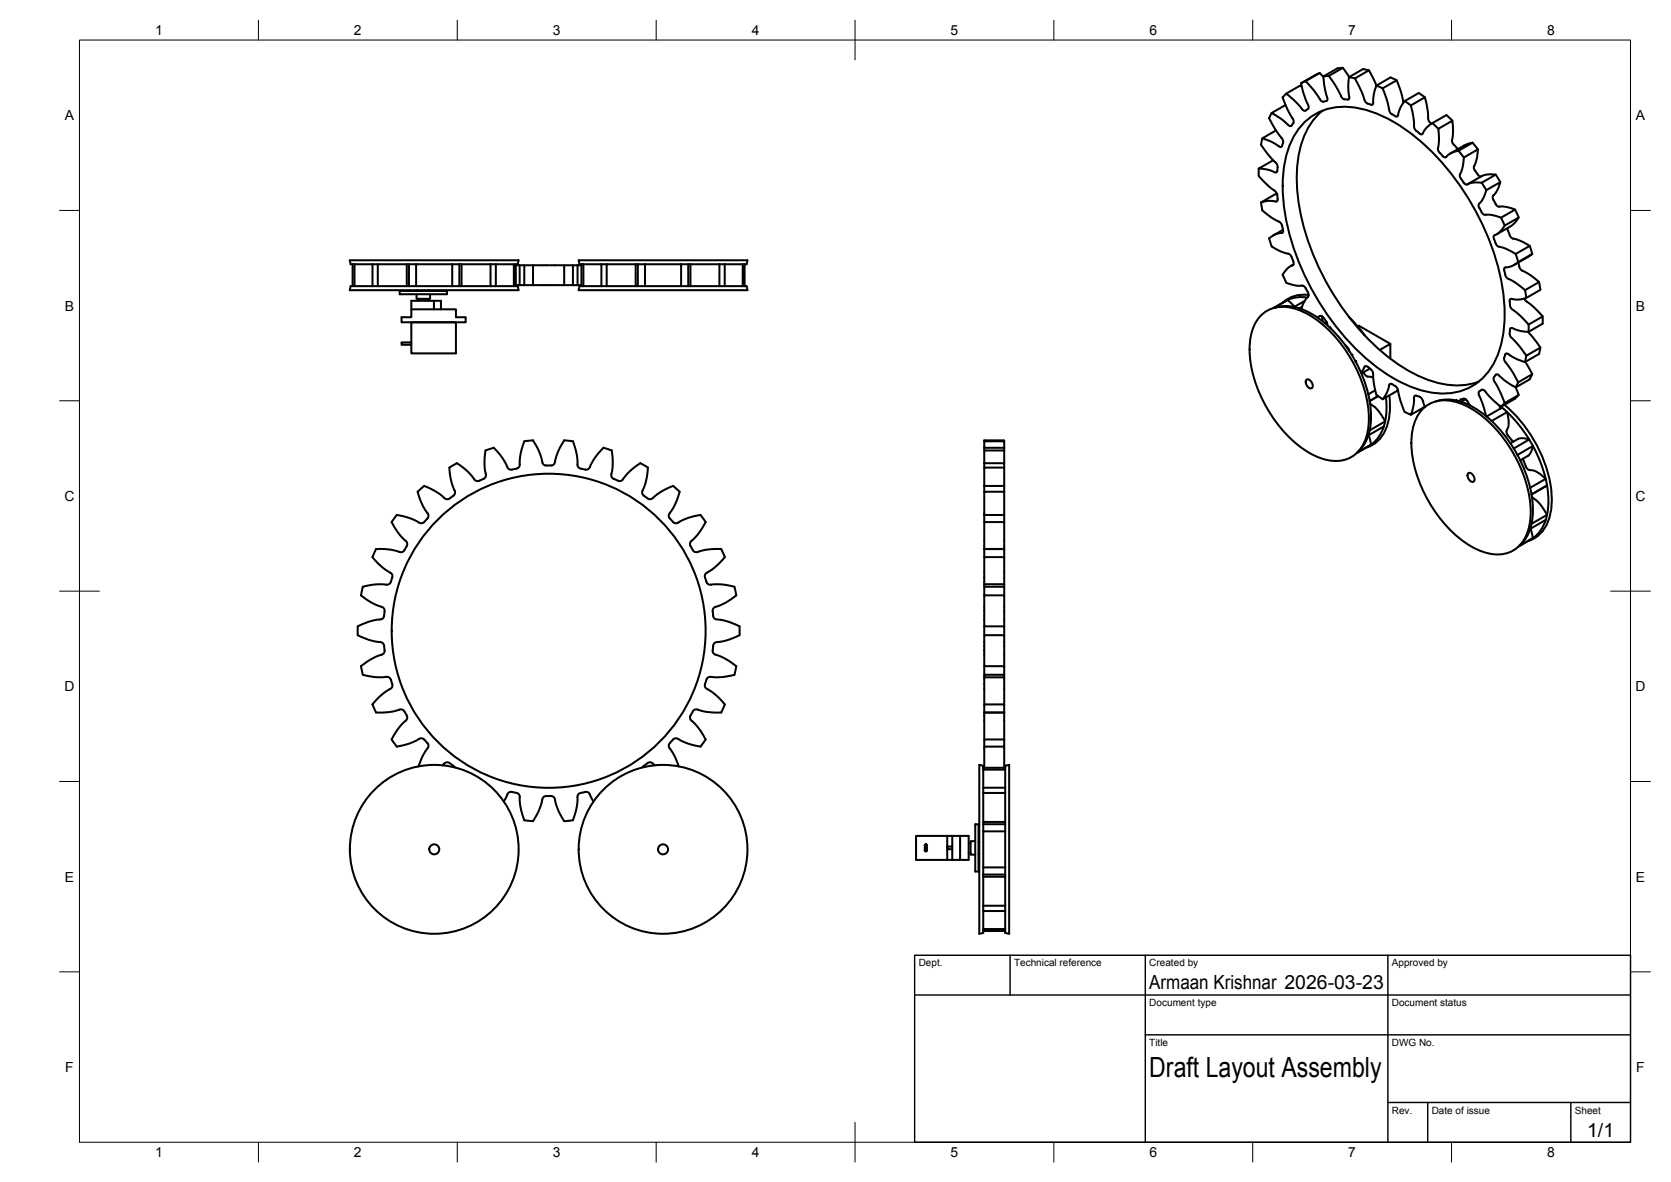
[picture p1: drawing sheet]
<svg xmlns="http://www.w3.org/2000/svg" width="420mm" height="297mm" viewBox="0 0 420 297" stroke-linecap="round" stroke-linejoin="round" font-family="sans-serif">
<!-- layer: Visible -->
<g fill="none" stroke="#000" stroke-width=".51">
<path d="M330.7 18.9l-3.6 2 .7 2.8 1.2 2.9-.1 .8M331.8 18.3l-1.1 .6M332.8 19.4l-1-1.1-3.5 2.1 1.9 2.1 1.8 2.6 .3 .3 .5 .2M334.1 19.1l-1.3 .1M337.7 17l-1.4 .2-3.5 2 .2 2.6 .7 2.7a.64 .64 0 0 1 0 .7 .64 .64 0 0 1-.6 .3h-.3M339.2 19.4l1.5 .3M344.2 17.7l-1.5-.3-3.5 2a17.8 17.8 0 0 0 .1 5.3 1.29 1.29 0 0 1-2.1-.6l-1.4-2.5-1.7-2.5 3.6-2.1 1.6 2.4M317.4 34.8l-.3 1.6 2.6 3.5a3.2 3.2 0 0 1 1.5 2v.1M319.7 28.4l-.6 1.3 2.3 3.9a3.4 3.4 0 0 1 1.2 2l-.3 1.1a.46 .46 0 0 1-.8 .1 11.9 11.9 0 0 0-4.1-2l3.4-2M322.5 24.5l1.4 3.4 1.2 2a1.19 1.19 0 0 1-.3 1.6M323.2 26.4l-3.5 2a18.4 18.4 0 0 1 4.6 3.3l.5-.2M323.4 23.5l-.9 1"/>
<path d="M327.3 21.8l-.4-.3-3.5 2 2.1 1.8 1.9 2.1a.84 .84 0 0 0 .7 .5 .84 .84 0 0 0 .8-.5M328.1 30.6a14.8 14.8 0 0 1 14.3-3.3 40 40 0 0 1 18.9 12.1 64.3 64.3 0 0 1 16.8 35.1 29.2 29.2 0 0 1-2.4 16.6 14.2 14.2 0 0 1-15.3 7.6 33.9 33.9 0 0 1-17.4-9 64.4 64.4 0 0 1-20.2-38.4 29.2 29.2 0 0 1 2.3-16.6l.9-1.5zM328.3 20.4l-1.2 .5M332.5 27.8a18.6 18.6 0 0 0-6.1 12.2 49.8 49.8 0 0 0 5.3 27.4 58.8 58.8 0 0 0 22.8 26 22.2 22.2 0 0 0 15.8 3l1.5-.5M343.9 26l.8 .3M347.7 22.2l-1.6-.7-1.9-3.8-3.5 2 1.9 4a3.6 3.6 0 0 0 1 2.2l.3 .2M351.2 20.2l-1.6-.7-3.5 2a12.2 12.2 0 0 0-.9 4.7l-.5 .1M352.9 25.8l-.7-2.9-1-2.7-3.6 2 1.4 4.1a3.3 3.3 0 0 0 .7 2.2l1.1 .7M353.2 25.4l1.6 1.1M358.3 24.5l-1.6-1.1-3.5 2a9.1 9.1 0 0 0-1.8 3.8h-.6M359.7 30.8l.3 .3M360.2 30.9l1.5 1.5"/>
<path d="M362 38.4l.8 .8M364.6 38.6l4-2.3 1.6-.4-3.5 2a5.9 5.9 0 0 0-3.3 1.7l-.7-.4M365.2 30.3l-1.5-1.4-3.5 2.1a6.6 6.6 0 0 0-2.7 2.7 2.98 2.98 0 0 1-2-2 18 18 0 0 0-.8-5.2l3.6-2 .8 4a2.72 2.72 0 0 0 .4 2.2l.1 .2M366.6 37.5l-1.3-1.4a2.13 2.13 0 0 1 0-2l-.1-3.8-3.5 2.1a16.5 16.5 0 0 1-.1 5.2l.4 .8M366.7 37.9l1.4 1.7M370.3 35.8l1.3 1.7M316.5 44.2l2.9 3a2.81 2.81 0 0 1 1.7 1.7l.2 1.1M316.5 42.4v1.8M317.1 50.9l.3 1.9M317.4 52.8a17.7 17.7 0 0 0 4.5 3.1l.3 .5 .4 1.4M320.2 40.4l-3.7 2a10 10 0 0 1 4.3 1l.3-.3 .2-1.1M321.1 48.7l-4 2.2a7.1 7.1 0 0 1 3.9-.3l.2-.5"/>
<path d="M322.6 57.8a.52 .52 0 0 1-.4 .8 5.1 5.1 0 0 0-3.1 1.3l.6 2M322.6 57.7l-2.5 1.5M367.4 44.9l.6 1M368 45.9a.84 .84 0 0 0 1.3 .3l1.8-.4 1.4 .1 3.6-2a6 6 0 0 0-3.5 .4l-3.6 2M372.4 44.3a2.86 2.86 0 0 1-1.8-2.2v-.3a9.1 9.1 0 0 0 1-4.3l-3.5 2.1a11.6 11.6 0 0 1-1 4.5l.2 .8M372.6 45.9l1.1 1.9M376 51.3l.2 .1a.98 .98 0 0 0 1.2 .5l2 .2 1.6 .6-3.6 2a9.4 9.4 0 0 0-4.3-.8l-.5-.4-.6-1.3M376.1 51.3l-.4-.8a1.01 1.01 0 0 1 .1-1.7l.9-1.5 .5-1.5-3.5 2a8.3 8.3 0 0 1-1.9 3.7l.2 .8M376.1 43.9l1.2 1.9M376.3 58.9l4.1-2.5 1.5-1.7-3.6 2a6.1 6.1 0 0 1-2.7 2.6v.8M377.4 54.7l.9 2M379.1 57.3a2.99 2.99 0 0 0 1.4 2.7 11.4 11.4 0 0 1 4.1 1.8l-3.5 2a13.4 13.4 0 0 0-4.5-1.9l-.6-.8"/>
<path d="M381 52.7l.9 1.9M88.7 71.9h-.5l-.3 1h42.5l-.2-1h-.5M88.7 66.4h-.5l-.3-1h42.5l-.2 1h-.5M88.7 71.9h.4M88.7 66.4h.4M88.7 66.4v5.5M89.1 71.9h4.6M89.1 66.4h4.6M89.1 66.4v5.5M93.7 66.4h10.9M93.7 71.9h1.3M93.7 66.4v5.5"/>
<path d="M95 71.9h7.8M95 66.4v5.5M100.5 73.1h11.9v.8h-11.9zM101 79.7h2.4v-2h11.2v2h2.5v1.3h-16.1zM102.3 66.4v5.5M102.8 71.9h1.8M102.8 66.4v5.5M103.4 77.7v-2.1h7.5v2.1M104.6 71.9h9.1M104.6 66.4h9.1M104.6 66.4v5.5M104.7 73.9v1.2h3.4v-1.2"/>
<path d="M105.1 72.9v.2M105.2 75.1v.5M107.7 75.1v.5M107.8 72.9v.2M109.1 75.6v2.1M113.7 71.9h1.8M113.7 66.4h1.8M113.7 66.4v5.5M115.5 71.9h7.8M115.5 66.4h7.8M115.5 66.4v5.5M116.1 66.4v5.5"/>
<path d="M123.3 71.9h1.4M123.3 66.4h1.4M123.3 66.4v5.5M124.7 71.9h4.5M124.7 66.4h4.5M124.7 66.4v5.5M129.2 71.9v-5.5h.5v5.5M129.2 71.9h.5M129.7 71.7h1M129.7 66.7h1M130.7 66.7h1.1M130.7 66.7v5"/>
<path d="M131.8 71.7h2.2M134 66.7h-2.2v5h-1.1M141.9 66.7h-7.9v5h7.9v-5h2.2M141.9 71.7h2.2M145.2 66.7h1M145.2 71.7h1M145.2 66.7h-1.1v5h1.1M145.2 66.7v5M146.2 71.9h-.5l-.2 1h42.4l-.2-1h-.5M146.2 71.9h.5M146.2 66.4v5.5M146.7 71.9h4.5"/>
<path d="M146.7 66.4h-1l-.2-1h42.4l-.2 1h-.5M146.7 66.4h4.5M146.7 66.4v5.5M151.2 71.9h1.3M151.2 66.4h1.3M151.2 66.4v5.5M152.5 71.9h7.9M152.5 66.4h7.9M152.5 66.4v5.5M159.8 66.4v5.5M160.4 71.9h1.8M160.4 66.4h1.8"/>
<path d="M160.4 66.4v5.5M162.2 71.9h9.1M162.2 66.4h9.1M162.2 66.4v5.5M171.3 71.9h1.8M171.3 66.4h1.8M171.3 66.4v5.5M173.1 71.9h7.8M173.1 66.4h7.8M173.1 66.4v5.5M173.6 66.4v5.5M180.9 71.9h1.3"/>
<path d="M180.9 66.4h1.3M180.9 66.4v5.5M182.2 71.9h4.6M182.2 66.4h4.6M182.2 66.4v5.5M186.8 71.9v-5.5h.4v5.5M186.8 71.9h.4M316.8 79.6a8.3 8.3 0 0 1 9.4-1.8 27.5 27.5 0 0 1 13.6 12.6 29.3 29.3 0 0 1 4.3 16.5 9.2 9.2 0 0 1-5.4 8.5 12.2 12.2 0 0 1-10.9-2.5 33.5 33.5 0 0 1-13.6-25.1 12.2 12.2 0 0 1 2.6-8.2zM319.7 61.9a13 13 0 0 0 4.6 2l.5 .7M322.5 69l.9 2.1a9.4 9.4 0 0 0 4.3 .7l.6 .7M323.3 75.7l-3.1 1.7M324.8 64.6l.3 .8a.82 .82 0 0 1 .2 .9 .82 .82 0 0 1-.7 .5l-1 .8-1.1 1.5"/>
<path d="M325.2 66.5l-.7 .4M325.4 77.1l1.3 .4M325.5 77.1l-1.8-1.7-3.4 2a9.3 9.3 0 0 1 5.1-.3M326.7 77.5a19.5 19.5 0 0 1 6.4 3.7M327.4 77.1l-.7 .4M328 75.6l-2.6 1.5M328.3 72.4l.7 1.2a.88 .88 0 0 1-.4 1.3l-.9 1.4-.5 1.4M328.7 74.8a7.9 7.9 0 0 0-5.4 .8M329.1 74.1a7.8 7.8 0 0 0-6.6 2M331.2 79.7l.3-.1a.78 .78 0 0 1 1.3 .3M331.9 79.4l-.1 .1M332.4 79.5l.1 1.2"/>
<path d="M332.8 79.9l1 1.6M339.3 79.8l2 2.2 2 2.4M375.7 60.1l.4 1M378.2 68l.3 1M380.7 66.6l4.6-2.8-3.6 2.1a6.1 6.1 0 0 1-3.4 1.4l-.1 .7M381.1 63.8l.6 2M381.8 66l.3 1.3a2.43 2.43 0 0 0 1.7 1.2l3.2 2.4-3.5 2a17.7 17.7 0 0 0-4.6-3.1l-.4-.7M383.3 75l.4 .7 1.7 1.3 2.5 2.5-3.6 2.1-2.9-3a2.81 2.81 0 0 1-1.7-1.7l-.1-1.2M383.5 72.9l.3 2M384.6 61.8l.7 2M387 70.9l.3 1.9M387.3 72.8l-3.5 2.1a7.1 7.1 0 0 1-4 .2l-.2 .6"/>
<path d="M387.9 79.5v1.8l-3.6 2.1M103.4 81h11.2v7.8h-11.2zM103.4 86h-2.4v.6h2.4M328.6 95.4a1.45 1.45 0 0 1 1.2 2.2 1.45 1.45 0 0 1-1.2-2.2zM333.1 81.2l.9 .8a33.4 33.4 0 0 1 5.9 7.2M333.5 80.9l-.4 .3M334.5 82.2l-.1 .1M338.2 86.7l.8 .9 .3 .6M339.2 87.9h-.1M339.9 89.2l.9 1.6M340.1 89.1l-.2 .1M340.8 90.8a33.9 33.9 0 0 1 3.2 8.3"/>
<path d="M341 90.7l-.2 .1M341.4 82l.3-.2 7.9 4.6M342.9 93.5v.2M342.9 93.7l.7 .8 1.7 .4M343.9 92.2a.47 .47 0 0 0-.8 .1l-.9 1.3M343.9 92.2l1.1 .9a2.94 2.94 0 0 1 .3 2.2l.3 1.9a3.2 3.2 0 0 0 2 3.1M344 99.1l.4 1.7M344.4 92.6l-2.1 1.3M345.8 98.1l-1.8 1M346.5 99.6l-2.1 1.2M346.9 88l2.7-1.6v3.7M348.5 99.9a17 17 0 0 1-.6 7.3"/>
<path d="M349.3 99.4a14.2 14.2 0 0 1-2.4 10.9 7.2 7.2 0 0 1-3.4 2.2M350.8 97a1.3 1.3 0 0 0-1.4-.5l-.1 .2a7.3 7.3 0 0 1-1.7 3.6l3.6-2 .3-.4M350.8 97l.3 .2a3.3 3.3 0 0 1 .7 2.2l1.4 4.1 1.5 .7M376.1 94.2a1.23 1.23 0 0 0-.3 1.8l1.4 2.5 1.1 2.8 3.6-2-.8-1.9M378.2 89.9v.2a3.4 3.4 0 0 0 1.3 2.1l2.2 3.9 3.6-2.1-1.8-3.1M379.7 82.8a.42 .42 0 0 1 .2-.4 .42 .42 0 0 1 .5 .1 8.7 8.7 0 0 0 3.9 .9M379.7 82.8l-.1 .9M381.7 96.1l-.6 1.2M381.9 99.2l-.9 1-3.6 2a23.7 23.7 0 0 1-4.3-4.2 .96 .96 0 0 0-1.1 .3 .96 .96 0 0 0-.1 1.1l.8 1.9 1 3.3M383.8 89.4l-.3 1.6M384.2 83.4l1.2 1.3 1.9 2.7-3.5 2-1.8-2.4-2.1-2.3-.3-1M384.4 81.5v1.9"/>
<path d="M385.3 94l-.7 1.3-3.5 2.1a20.1 20.1 0 0 1-4.5-3.3l-.6 .1M387.3 87.3l-.3 1.6-3.5 2.1a15.2 15.2 0 0 1-4.6-2.2l-.4 .2-.3 .9M113 117.5a17.3 17.3 0 0 0 1.4 6.3 1.97 1.97 0 0 1-1.3 1.5M113 117.5l1.9-1.1a17.9 17.9 0 0 1 4.7 4.4 2.69 2.69 0 0 0 2.6-1.1v-.2a15.4 15.4 0 0 1-.1-6.3l2.1-.7a18 18 0 0 1 3.7 5.3 2.01 2.01 0 0 0 2 0M134 110.7a17.6 17.6 0 0 1 2.5 5.9 2.75 2.75 0 0 0 2.8 0l.1-.2a15.8 15.8 0 0 1 2.5-5.7M134 110.7l-2.2 .2a17.3 17.3 0 0 0-1.2 6.3l-.7 .6M141.9 110.7l2.2 .2a17.3 17.3 0 0 1 1.2 6.3l.7 .6M162.9 117.5a17.3 17.3 0 0 1-1.4 6.3 1.95 1.95 0 0 0 1.3 1.5M162.9 117.5l-1.9-1.1a17.9 17.9 0 0 0-4.7 4.4 2.75 2.75 0 0 1-2.6-1.1v-.2a15.9 15.9 0 0 0 .1-6.3l-2.1-.7a17.6 17.6 0 0 0-3.7 5.3 1.98 1.98 0 0 1-2 0M247.5 116.4h5v1.1M247.5 116.4v-3.2h5v3.2M247.5 112.5h5v.7"/>
<path d="M247.5 112.5v-1.6h5v1.6M247.5 110.9v-.2h5v.2M247.5 112.5v.7M247.5 116.4v1.1M344.1 109.4a9.4 9.4 0 0 1-2.8 4.3M344.2 109.4l.5 2.3M344.4 100.8a19.9 19.9 0 0 1 0 7.4M344.4 108.2l-.3 1.2M344.5 101.4l.1 .1a9.8 9.8 0 0 1 3.7 4.4l-3.9 2.2M344.7 111.7l-3.5 2.1M347.9 107.2l-3.9 2.2M347.9 107.2a8.6 8.6 0 0 1-3.2 4.5"/>
<path d="M357.4 103.1a8.3 8.3 0 0 1 9.5-1.8 27.5 27.5 0 0 1 13.6 12.5 29.3 29.3 0 0 1 4.3 16.6 9.2 9.2 0 0 1-5.4 8.4 12.2 12.2 0 0 1-10.9-2.4 33.5 33.5 0 0 1-13.6-25.1 12.2 12.2 0 0 1 2.5-8.2zM358.3 102.2l-3.6 2.1a12.2 12.2 0 0 0 .9-4.7 1.67 1.67 0 0 1 2.2 1.1l.5 1.6M361.8 100.7l-.8 .2M366.1 100.6l.3 .1a18.3 18.3 0 0 1 7.4 4M366.1 100.6l-1.9-.2-2.4 .3M366.3 100.5l-.2 .1M367.3 100.4l-.2 .3M368 100.2h.2a2.76 2.76 0 0 1 1.4 1.7M368 100.2l-.7 .2M368.5 100.3l-1.1 .7M369.2 118.9a1.45 1.45 0 0 1 1.3 2.2 1.45 1.45 0 0 1-1.3-2.2zM373.8 104.7l1 .8a33.4 33.4 0 0 1 5.8 7.2"/>
<path d="M375.1 105.8l3.8-2.2a5.9 5.9 0 0 1-.1 4.6M377.1 101.9l.1 .8 .5-.3-3.9 2.3M378.3 101.7a34 34 0 0 1 11.9 23.2 12 12 0 0 1-3.2 9.5l-1.8 1.2-1 .4M378.3 101.3l-.9 .9 1.2 1.1a33.4 33.4 0 0 1 5.9 7.2M378.8 108.2a3.6 3.6 0 0 0 1.4 2.6l.3 .2M380.6 112.7l.9 1.6M381.5 114.3a33.9 33.9 0 0 1 3.3 8.3M381.6 114.3l3.8-2.2a3.8 3.8 0 0 1-1.2 2.5l-2 1.1M383 115.2l.1 .6M383.1 115.8a3.3 3.3 0 0 0 1.5 2.3M384.5 110.5a3.9 3.9 0 0 0-2.8-.2l-1.9 1.1M384.5 110.5l-3.9 2.2"/>
<path d="M384.5 110.5l.8 1.3a34 34 0 0 1 3.3 8.5M384.5 118.1a6 6 0 0 1 4.1 2.2M101.7 138.3a1.03 1.03 0 0 1-1.3 .4 15.4 15.4 0 0 0-5.9-.7l-.9 2a17.5 17.5 0 0 0 4.9 4.2 2.11 2.11 0 0 1-.2 2M105 123.6a17.6 17.6 0 0 0 2.7 5.8 1.94 1.94 0 0 1-1 1.8M106.6 122.1a17.9 17.9 0 0 1 5.6 3.3l.9-.1M106.7 122.1l-1.7 1.5M106.7 131.2a1.01 1.01 0 0 1-1.4 .1 14.7 14.7 0 0 0-5.5-1.9l-1.3 1.8a17.3 17.3 0 0 0 3.8 5.2 2.06 2.06 0 0 1-.6 1.9M169.2 131.2a1.01 1.01 0 0 0 1.3 .1 14.3 14.3 0 0 1 5.6-1.9l1.3 1.8M169.2 122.1a17.9 17.9 0 0 0-5.5 3.3l-.9-.1M169.3 122.1l1.6 1.5M170.9 123.6a17.6 17.6 0 0 1-2.7 5.8 1.63 1.63 0 0 0 .8 1.5l.2 .3M174.2 138.3a1.03 1.03 0 0 0 1.3 .4 15 15 0 0 1 5.8-.7l1 2a17.6 17.6 0 0 1-4.9 4.2 2.05 2.05 0 0 0 .2 2"/>
<path d="M177.4 131.2a17.3 17.3 0 0 1-3.9 5.2 2.02 2.02 0 0 0 .7 1.9M247.5 129.4v-5.8h5v5.8M247.5 129.4h5v1.8M247.5 122.1h5v1.5M247.5 122.1v-4.6h5v4.6M247.5 122.1v1.5M247.5 129.4v1.8M384.8 122.6l.3 1.6M384.9 132.8l.5 2.4-3.5 2.1a9.3 9.3 0 0 0 2.9-4.4M385 135.5l-3.1 1.8M385.1 124.2a19.9 19.9 0 0 1 0 7.4M385.1 131.6l-.3 1.3"/>
<path d="M385.2 124.9l.2 .2M385.4 125.1a10.3 10.3 0 0 1 3.6 4.3M388.6 130.7l-3.9 2.2M388.6 120.3l-3.9 2.3M388.6 120.3l.4 1.7M388.7 130.7a8.3 8.3 0 0 1-3.7 4.8M389 122l-3.9 2.3M389 129.4l-3.9 2.2M389 122l-3.9 2.2M389 122a19.9 19.9 0 0 1 0 7.4M389 129.4l-.3 1.3M98.3 146.2a1.02 1.02 0 0 1-1.2 .7 14.6 14.6 0 0 0-5.9 .6l-.4 2.1a17.6 17.6 0 0 0 5.6 3.1 2.69 2.69 0 0 1-.3 2.8l-.2 .1a15.2 15.2 0 0 0-6 1.8v2.2a17.6 17.6 0 0 0 6.2 1.9 2.69 2.69 0 0 1 .3 2.8l-.1 .1a15.6 15.6 0 0 0-5.5 3l.4 2.2a18 18 0 0 0 6.4 .5 2.68 2.68 0 0 1 .9 2.7l-.1 .1a15.1 15.1 0 0 0-4.7 4.1l.9 2.1a17.7 17.7 0 0 0 6.3-.8 2.47 2.47 0 0 1 1.4 2.5 15.1 15.1 0 0 0-3.8 5l1.3 1.8a18 18 0 0 0 6.1-2.1 2.66 2.66 0 0 1 1.8 2.1l-.1 .3a14.1 14.1 0 0 0-2.4 4.7"/>
<path d="M177.6 146.2a1.02 1.02 0 0 0 1.2 .7 14.7 14.7 0 0 1 5.9 .6l.4 2.1a17.6 17.6 0 0 1-5.6 3.1 2.83 2.83 0 0 0 .3 2.8l.1 .1a15.4 15.4 0 0 1 6.1 1.8l-.1 2.2a17.6 17.6 0 0 1-6.1 1.9 2.83 2.83 0 0 0-.3 2.8l.1 .1a15.6 15.6 0 0 1 5.5 3l-.4 2.2a18.2 18.2 0 0 1-6.5 .5 2.81 2.81 0 0 0-.8 2.7l.1 .1a15.3 15.3 0 0 1 4.7 4.1l-.8 2a17.5 17.5 0 0 1-6.5-.7l-.7 .5M247.5 146.8v-6.8h5v6.8M247.5 140v-8.8h5v6.8h-5h5v2M247.5 146.8v.7h5v2.1M247.5 147.5v2.1M247.5 157.4v2.2M247.5 146.8h5M252.5 157.4v-7.8h-5v7.8h5v2.2M252.5 146.8v.7M174.2 178.8l-.1 .2a1.39 1.39 0 0 0-.2 2.1 14.9 14.9 0 0 1 3.5 4.7M247.5 177v8.8M247.5 170.2v6.8h5v2.1"/>
<path d="M247.5 179.1h5zM247.5 170.2v-.6h5v.6M247.5 167.4v2.2M247.5 170.2h5M252.5 179.1v6.7M252.5 170.2v6.8M252.5 167.4v-7.8h-5v7.8h5v2.2M113.1 191.8a.97 .97 0 0 0-1.4 .1l-.4 .4M113.1 191.8l1.2 1.1M162.8 191.8a.97 .97 0 0 1 1.4 .1l.4 .4M162.8 191.8l-1.3 1.1M177.4 185.8l-1.3 1.8a18 18 0 0 1-6.1-2.1 2.76 2.76 0 0 0-1.8 2.1l.1 .3a14.1 14.1 0 0 1 2.3 4.7"/>
<path d="M247.2 199.3v7.8M247.2 193.4v4.6M247.2 192.9v-.5l-1-.2v42.5l1-.3v-.4M247.2 192.9v.5M247.2 198v1.3M247.2 199.3h5.6M247.2 198h5.6M247.2 193.4h5.6M247.2 192.9h5.6M247.5 187.6v5.3M247.5 185.8h5v1.8h-5zM252.5 187.6v5.3"/>
<path d="M252.8 192.9v-.5l.9-.2v42.5l-.9-.3v-.4M252.8 193.4v4.6M252.8 199.3v7.8M252.8 192.9v.5M252.8 198v1.3M137.4 200.1a.94 .94 0 0 0-1 .8 14.7 14.7 0 0 1-2.4 5.5l-2.2-.3a17.2 17.2 0 0 1-1.2-6.3 2.71 2.71 0 0 0-2.7-.6l-1.2 2.2M137.4 200h1.1M138.5 200.1a.94 .94 0 0 1 1 .8 14.5 14.5 0 0 0 2.4 5.5l2.2-.3a17.3 17.3 0 0 0 1.2-6.3 2.74 2.74 0 0 1 2.7-.6l1.2 2.2M238.2 212.8v-2.7h1.2v2.7h-1.2v.6h1.2v-.6M238.2 213.4v2.7h1.2v-2.7M238.2 210.1h-7.9v6h7.9M239.4 210.1h2v6h-2"/>
<path d="M241.4 210.1h2.2v6h-2.2M243.6 211.9h.5M243.6 214.3h.5M245.2 211.4h-1.1v3.4h1.1M245.2 207.1h.8v11.9h-.8zM246 211.7h.2M246 214.4h.2M247.2 219.8v7.8M247.2 208.9v9.1M247.2 207.1h5.6M247.2 207.1v1.8M247.2 218v1.8"/>
<path d="M247.2 219.8h5.6M247.2 218h5.6M247.2 208.9h5.6M247.2 206.6h5.6M252.8 208.9v9.1M252.8 219.8v7.8M252.8 207.1v1.8M252.8 218v1.8M247.2 228.9v4.6M247.2 227.6v1.3M247.2 233.5v.5M247.2 234h5.6"/>
<path d="M247.2 233.5h5.6M247.2 228.9h5.6M247.2 227.6h5.6M247.2 220.3h5.6M252.8 227.6v6.4"/>
<circle cx="138" cy="158.5" r="39.5"/>
<circle cx="109.2" cy="213.4" r="1.26"/>
<circle cx="109.2" cy="213.4" r="21.2"/>
<circle cx="166.7" cy="213.4" r="1.26"/>
<circle cx="166.7" cy="213.4" r="21.2"/>
<circle cx="232.8" cy="213.1" r=".31"/>
<circle cx="232.8" cy="212.5" r=".31"/>
<circle cx="232.8" cy="213.7" r=".31"/>
</g>
<!-- layer: BORDER -->
<g fill="none" stroke="#000" stroke-width=".25">
<path d="M20 10.1h390v276.9h-390zM65 5.1v5M115 5.1v5M165 5.1v5M215 5.1v10M265 5.1v5M315 5.1v5M365 5.1v5M15 52.9h5M410 52.9h5M15 100.7h5M410 100.7h5"/>
<path d="M15 148.6h10M405 148.6h10M15 196.4h5M410 196.4h5M15 244.2h5M410 244.2h5M65 287v5M115 287v5M165 287v5M215 282.1v9.9M265 287v5M315 287v5"/>
<path d="M365 287v5"/>
</g>
<!-- layer: TITLEBLOCK -->
<path d="M230 240.1h180v46.9h-180zM230 250h180M254 240.1v9.9M288 240.1v46.9M349 240.1v46.9M288 260.1h122M349 277.1h61M359 277.1v9.9M395 277.1v9.9" fill="none" stroke="#000" stroke-width=".36"/>
<text font-size="7" x="289" y="270.6">Draft Layout Assembly</text>
<g font-size="4.9">
<text x="289" y="248.5">Armaan Krishnar 2026-03-23</text>
<text x="399.1" y="285.7">1/1</text>
</g>
<g font-size="3.5">
<text x="39" y="8.8">1</text>
<text x="89" y="8.8">2</text>
<text x="139" y="8.8">3</text>
<text x="189" y="8.8">4</text>
<text x="239" y="8.8">5</text>
<text x="289" y="8.8">6</text>
<text x="339" y="8.8">7</text>
<text x="389" y="8.8">8</text>
<text x="16.3" y="30.2">A</text>
<text x="411.3" y="30.2">A</text>
<text x="16.3" y="78">B</text>
<text x="411.3" y="78">B</text>
<text x="16.2" y="125.9">C</text>
<text x="411.2" y="125.9">C</text>
<text x="16.2" y="173.7">D</text>
<text x="411.2" y="173.7">D</text>
<text x="16.3" y="221.6">E</text>
<text x="411.3" y="221.6">E</text>
<text x="16.4" y="269.4">F</text>
<text x="411.4" y="269.4">F</text>
<text x="39" y="290.8">1</text>
<text x="89" y="290.8">2</text>
<text x="139" y="290.8">3</text>
<text x="189" y="290.8">4</text>
<text x="239" y="290.8">5</text>
<text x="289" y="290.8">6</text>
<text x="339" y="290.8">7</text>
<text x="389" y="290.8">8</text>
</g>
<g font-size="2.5">
<text x="231" y="242.9">Dept.</text>
<text x="255" y="242.9">Technical reference</text>
<text x="289" y="242.9">Created by</text>
<text x="350" y="242.9">Approved by</text>
<text x="289" y="252.8">Document type</text>
<text x="350" y="252.8">Document status</text>
<text x="289" y="262.9">Title</text>
<text x="350" y="262.9">DWG No.</text>
<text x="350" y="279.9">Rev.</text>
<text x="360" y="279.9">Date of issue</text>
<text x="396" y="279.9">Sheet</text>
</g>
</svg>
